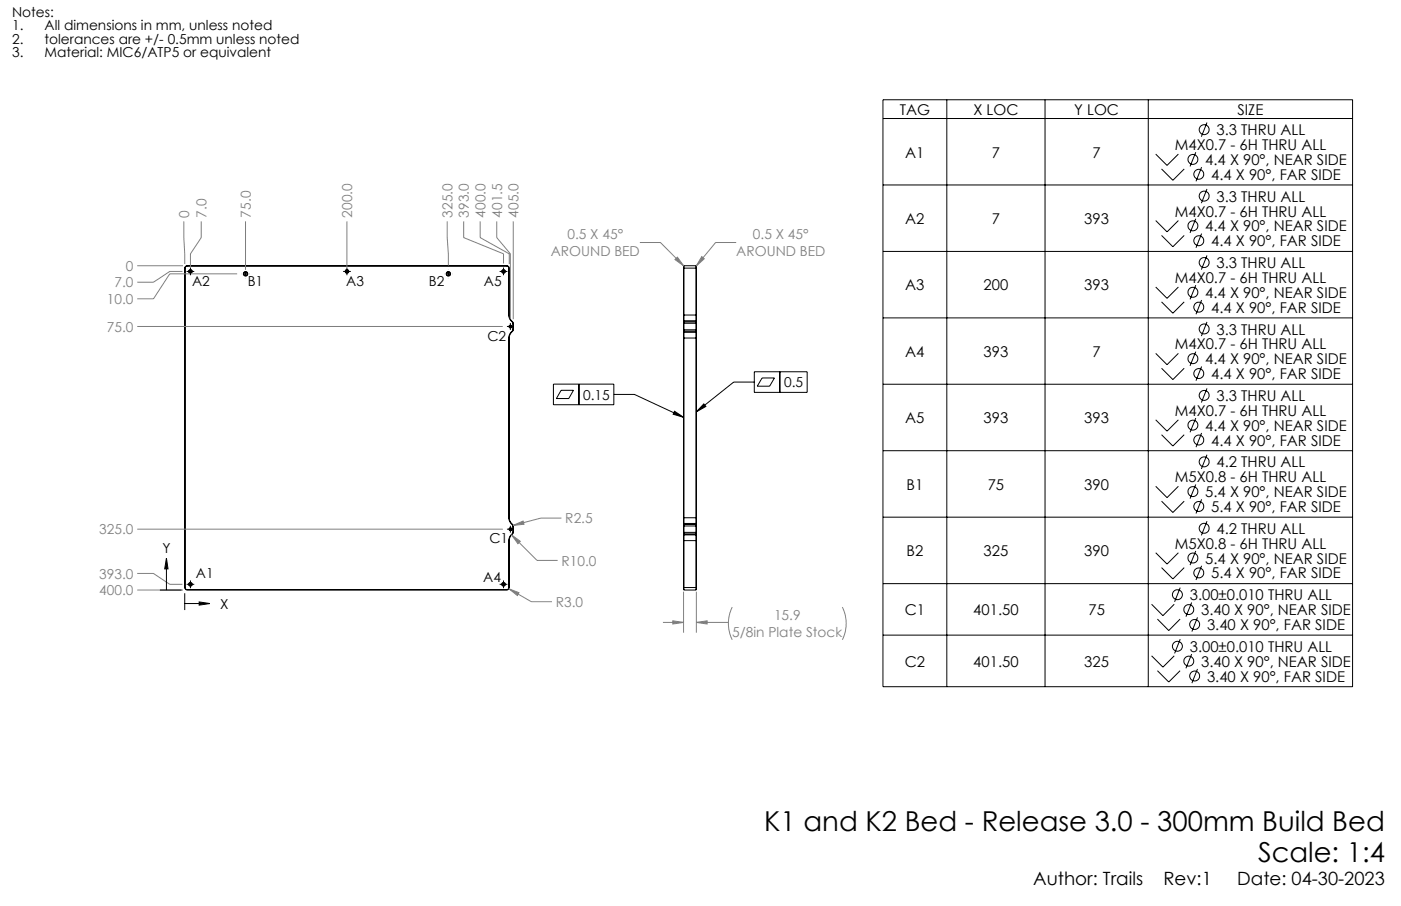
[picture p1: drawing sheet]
<svg xmlns="http://www.w3.org/2000/svg" width="432mm" height="279mm" viewBox="0 0 432 279" stroke-linecap="round" stroke-linejoin="round" font-family="sans-serif">
<g fill="none" stroke="#000" stroke-width=".31">
<path d="M272.1 30.8h144.8v181h-144.8zM272.1 36.5h144.8M291.8 30.8v181M322.1 30.8v181M353.9 30.8v181M372 37.8l-1.7 4.4M272.1 57h144.8M356.2 47.5l3.5 3.5 3.5-3.5M358 52.1l3.5 3.5 3.5-3.5M368.5 47l-1.7 4.3M370.3 51.5l-1.7 4.4M372 58.3l-1.7 4.4"/>
<path d="M272.1 77.5h144.8M356.2 68l3.5 3.5 3.5-3.5M358 72.6l3.5 3.5 3.5-3.5M368.5 67.5l-1.7 4.3M370.3 72l-1.7 4.4M372 78.8l-1.7 4.3M56.9 82.7v98.5M56.9 82.7h.2M57.1 82.7v98.5M57.5 83.7h2.4M57.7 82l-.6 .2-.2 .5M57.7 82.1l-.4 .1-.2 .5"/>
<path d="M57.7 82v.1M57.7 82.1h98.5M57.7 82h98.5M58.7 82.5v2.4M74.4 84.5h.1M75 84.5h1.3M75.7 83.1v.1M75.7 83.8v1.3M75.7 85.7v.1M76.9 84.5h.1M105.8 83.7h2.3M106.9 82.5v2.4"/>
<path d="M136.9 84.5h.1M137.5 84.5h1.3M138.2 83.1v.1M138.2 83.8v1.3M138.2 85.7v.1M139.5 84.5h.1M154 83.7h2.4M155.2 82.5v2.4M156.2 82.1l.5 .2 .1 .4M156.2 82l.5 .2 .3 .5M156.2 82v.1M156.8 97.2l.1 .7 .7 1.1"/>
<path d="M156.8 82.7v14.5M156.8 82.7h.2M156.8 97.2h.2M157 97.2l.1 .9 .6 .8M157 82.7v14.5M157.3 99.6v2.1M157.6 99l.3 .3M157.7 98.9l-.1 .1M157.7 98.9l.3 .4M157.9 99.3l.2 .4M158 99.3l.2 .4M158 99.3h-.1"/>
<path d="M158.1 99.7v2M158.1 99.7h.1M158.2 99.7v2M210.7 99.3v.4M210.7 97.2v1.8M210.7 82.7h3.9M210.7 97.2h3.9M210.7 99.7h3.9M210.7 82.7v14.5M210.7 99v.3M210.7 99.7v2M210.8 99.3v2.8"/>
<path d="M210.8 82v16.9M210.8 82l-.1 .7M210.8 82h3.7M210.8 99.3h3.7M210.8 98.9v.4M210.8 99.3h-.1M210.8 98.9h3.7M210.8 98.9l-.1 .1M214.5 99.3v2.8M214.5 82v16.9M214.5 82l.1 .7M214.5 98.9v.4"/>
<path d="M214.5 99.3h.1M214.5 98.9l.1 .1M214.6 99.3v.4M214.6 97.2v1.8M214.6 82.7v14.5M214.6 99v.3M214.6 99.7v2M272.1 98h144.8M356.2 88.5l3.5 3.5 3.5-3.5M358 93.1l3.5 3.5 3.5-3.5M368.5 87.9l-1.7 4.4M370.3 92.5l-1.7 4.4"/>
<path d="M372 99.3l-1.7 4.3M156.2 100.7h2.2M156.8 104.2v55.5M156.8 104.2h.2M157 104.2v55.5M157.6 102.4l-.7 1.1-.1 .7M157.6 102.4l.1 .1M157.7 102.5l-.6 .8-.1 .9M157.9 102.1l-.3 .3M157.9 102.1h.1M158 102.1l-.3 .4M158.1 101.7l-.2 .4"/>
<path d="M158.1 101.7h.1M158.2 101.7l-.2 .4M170.6 118.5h18.6v6.3h-18.6zM178.4 118.5v6.3M210.7 101.7v.4M210.7 102.4v1.8M210.7 104.2h3.9M210.7 101.7h3.9M210.7 102.1v.3M210.7 104.2v55.5M210.7 102.1h.1M210.7 102.4l.1 .1"/>
<path d="M210.8 102.5v58.9M210.8 102.1v.4M210.8 102.1h3.7M210.8 102.5h3.7M214.5 102.5v58.9M214.5 102.1v.4M214.6 101.7v.4M214.6 102.4v1.8M214.6 102.1v.3M214.6 104.2v55.5M214.6 102.1h-.1M214.6 102.4l-.1 .1"/>
<path d="M232.5 114.7h16.3v6.3h-16.3zM232.5 117.8h-6.4l-11.5 9.2M234.9 116.6h3.8l-1.5 2.5h-3.8zM240.3 114.7v6.3M272.1 118.5h144.8M356.2 109l3.5 3.5 3.5-3.5M358 113.6l3.5 3.5 3.5-3.5M368.5 108.4l-1.7 4.4M370.3 113l-1.7 4.4M372 119.8l-1.7 4.3M172.9 120.4h3.8l-1.4 2.5h-3.8zM189.2 121.6h6.3l15.2 7.1"/>
<path d="M207.9 126.8l2.8 1.9-3.2-1zM216.9 124.6l.7 .7-3 1.7zM272.1 139h144.8M356.2 129.5l3.5 3.5 3.5-3.5M358 134.1l3.5 3.4 3.5-3.4M368.5 128.9l-1.7 4.4M370.3 133.5l-1.7 4.4M156.8 159.7l.1 .7 .7 1.1M156.8 159.7h.2M157 159.7l.1 .9 .6 .8M210.7 159.7v1.8M210.7 159.7h3.9"/>
<path d="M214.6 159.7v1.8M272.1 159.5h144.8M356.2 150l3.5 3.5 3.5-3.5M358 154.6l3.5 3.4 3.5-3.4M368.5 149.4l-1.7 4.4M370.3 154l-1.7 4.4M372 140.2l-1.7 4.4M51.3 172.1l.5 3.3h-1zM51.3 175.4v6.6M58.7 179v2.4M155.2 179v2.4M156.2 163.2h2.2"/>
<path d="M156.8 166.7v14.5M156.8 166.7h.2M157 166.7v14.5M157.3 162.1v2.2M157.6 164.9l-.7 1.1-.1 .7M157.6 161.5l.3 .4M157.6 164.9l.1 .1M157.7 165l-.6 .8-.1 .9M157.7 161.4l-.1 .1M157.7 161.4l.3 .3M157.9 161.9l.2 .3M157.9 164.5l-.3 .4"/>
<path d="M157.9 164.5l.1 .1M158 161.7l.2 .5M158 161.7l-.1 .2M158 164.6l-.3 .4M158.1 164.2l-.2 .3M158.1 162.2v2M158.1 164.2h.1M158.1 162.2h.1M158.2 164.2l-.2 .4M158.2 162.2v2M210.7 161.9v.3M210.7 164.2v.3"/>
<path d="M210.7 164.9v1.8M210.7 166.7h3.9M210.7 164.2h3.9M210.7 162.2h3.9M210.7 161.5v.4M210.7 162.2v2M210.7 164.5v.4M210.7 166.7v14.5M210.7 164.5l.1 .1M210.7 164.9l.1 .1M210.8 161.7v2.9M210.8 165v17"/>
<path d="M210.8 164.6h3.7M210.8 161.7h3.7M210.8 161.4v.3M210.8 164.6v.4M210.8 161.7l-.1 .2M210.8 161.4h3.7M210.8 165h3.7M210.8 161.4l-.1 .1M214.5 161.7v2.9M214.5 165v17M214.5 161.4v.3M214.5 164.6v.4"/>
<path d="M214.5 161.7l.1 .2M214.5 161.4l.1 .1M214.6 164.2v.3M214.6 161.9v.3M214.6 164.9v1.8M214.6 164.5l-.1 .1M214.6 161.5v.4M214.6 162.2v2M214.6 164.5v.4M214.6 166.7v14.5M214.6 164.9l-.1 .1M272.1 180h144.8"/>
<path d="M356.2 170.5l3.5 3.5 3.5-3.5M358 175l3.5 3.5 3.5-3.5M368.5 169.9l-1.7 4.4M370.3 174.5l-1.7 4.4M372 160.7l-1.7 4.4M49.3 182h6.7M56.9 181.2l.2 .5 .6 .3M56.9 181.2h.2M56.9 183v5.1M56.9 186.1h4.5M57.1 181.2l.2 .4 .4 .2M57.5 180.2h2.4"/>
<path d="M57.7 181.8v.2M57.7 181.8h98.5M57.7 182h98.5M61.4 185.6l3.3 .5-3.3 .5zM154 180.2h2.4M156.2 181.8v.2M156.8 181.2l-.2 .4-.4 .2M156.8 181.2h.2M157 181.2l-.2 .4-.6 .4M210.7 181.2l.1 .8M210.7 181.2h3.9M210.8 182h3.7"/>
<path d="M214.6 181.2l-.1 .8M272.1 195.9h144.8M354.9 186.3l3.5 3.6 3.5-3.6M356.7 190.9l3.5 3.6 3.5-3.6M363.7 181.2l-1.7 4.4M363.7 197.1l-1.7 4.4M367.3 185.8l-1.8 4.4M369.1 190.4l-1.8 4.4M354.9 202.2l3.5 3.5 3.5-3.5M356.7 206.8l3.5 3.5 3.5-3.5M367.3 201.7l-1.8 4.4M369.1 206.3l-1.8 4.4"/>
<circle cx="371.1" cy="40" r="1.53"/>
<circle cx="367.7" cy="49.2" r="1.53"/>
<circle cx="369.5" cy="53.7" r="1.53"/>
<circle cx="367.7" cy="69.7" r="1.53"/>
<circle cx="369.5" cy="74.2" r="1.53"/>
<circle cx="371.1" cy="60.5" r="1.53"/>
<circle cx="58.7" cy="83.7" r=".41"/>
<circle cx="58.7" cy="83.7" r=".54"/>
<circle cx="75.7" cy="84.5" r=".53"/>
<circle cx="75.7" cy="84.4" r=".68"/>
<circle cx="106.9" cy="83.7" r=".41"/>
<circle cx="106.9" cy="83.7" r=".55"/>
<circle cx="138.2" cy="84.5" r=".53"/>
<circle cx="138.2" cy="84.4" r=".68"/>
<circle cx="155.2" cy="83.7" r=".54"/>
<circle cx="155.2" cy="83.7" r=".41"/>
<circle cx="367.6" cy="90.1" r="1.54"/>
<circle cx="369.5" cy="94.7" r="1.54"/>
<circle cx="371.1" cy="81" r="1.54"/>
<circle cx="157.3" cy="100.7" r=".42"/>
<circle cx="157.3" cy="100.7" r=".37"/>
<circle cx="367.7" cy="110.6" r="1.53"/>
<circle cx="369.5" cy="115.2" r="1.53"/>
<circle cx="371.1" cy="101.4" r="1.53"/>
<circle cx="367.7" cy="131.1" r="1.53"/>
<circle cx="369.5" cy="135.7" r="1.53"/>
<circle cx="371.1" cy="121.9" r="1.53"/>
<circle cx="367.7" cy="151.6" r="1.53"/>
<circle cx="369.5" cy="156.2" r="1.53"/>
<circle cx="371.1" cy="142.4" r="1.53"/>
<circle cx="157.3" cy="163.2" r=".42"/>
<circle cx="157.3" cy="163.2" r=".38"/>
<circle cx="367.7" cy="172.1" r="1.53"/>
<circle cx="369.5" cy="176.7" r="1.53"/>
<circle cx="371.1" cy="162.9" r="1.53"/>
<circle cx="58.7" cy="180.2" r=".41"/>
<circle cx="58.7" cy="180.2" r=".55"/>
<circle cx="155.2" cy="180.2" r=".55"/>
<circle cx="155.2" cy="180.2" r=".41"/>
<circle cx="362.9" cy="199.3" r="1.53"/>
<circle cx="362.9" cy="183.4" r="1.53"/>
<circle cx="366.4" cy="188" r="1.53"/>
<circle cx="368.2" cy="192.6" r="1.53"/>
<circle cx="366.4" cy="203.9" r="1.53"/>
<circle cx="368.2" cy="208.5" r="1.53"/>
</g>
<g fill="none" stroke="#808080" stroke-width=".31">
<path d="M56.7 68.3l.2 13.1M62 68.3v5l-3.3 5v4.1M75.7 68.3v14.9M106.9 68.3v14.1M137.8 68.3l.4 13.6M142.9 68.3v5l12.3 5v2.9M148 68.3v5l9 5v3.1M153.1 68.3v5l4.2 5v20.1M158.2 68.3v30.1M197.2 74.8h6.4l7.1 7.2M208.8 79.3l1.9 2.7-2.7-2zM216.3 79.1l.8 .7-2.5 2.2z"/>
<path d="M226.9 74.8h-6.3l-6 7.2M42.3 82h14.1M56.2 83.7h-3.9l-5 3.3h-5M73.1 84.5h-20.8l-5 7.6h-5M42.3 100.7h112.7M173 159.8h-6.3l-8.5 2.2M42.3 163.2h112.7M42.3 176.8h5l5 3.4h3.9M157.7 165l2.7 1.9-.8 .8zM157.7 165l7.8 7.8h6.4M158.2 162l3-1.3 .3 1zM42.3 182h14.1"/>
<path d="M156.8 181.6l3.1 1.2-.4 .9zM156.8 181.6l7 4h6.3M204.3 191.9h6.4M207.4 191.5l3.3 .4-3.3 .5zM210.7 182.5v12.6M214.6 191.9l3.3-.4v.9zM214.6 182.5v12.6M214.6 191.9h9.9M225.7 187.2a11.5 11.5 0 0 0 0 10.1M259.6 187.2a11.2 11.2 0 0 1 0 10.1"/>
</g>
<path d="M58.7 84.2a.5 .5 0 0 1-.4-.7 .5 .5 0 0 1 .8-.1 .5 .5 0 0 1-.3 .8h-.1M107 84.2a.5 .5 0 0 1-.5-.7 .5 .5 0 0 1 .9-.1 .5 .5 0 0 1-.3 .8h-.1M155.2 84.2a.5 .5 0 0 1-.4-.7 .5 .5 0 0 1 .8-.1 .5 .5 0 0 1-.3 .8h-.1M58.7 180.7a.5 .5 0 0 1-.4-.7 .5 .5 0 0 1 .8-.1 .5 .5 0 0 1-.3 .8h-.1M155.2 180.7a.5 .5 0 0 1-.4-.7 .5 .5 0 0 1 .8-.1 .5 .5 0 0 1-.3 .8h-.1" fill="none" stroke="#000" stroke-width=".31" stroke-dasharray="1.3 .6" stroke-linecap="butt"/>
<path d="M75.7 85.1a.63 .63 0 0 1-.6-.9 .63 .63 0 0 1 1.1-.1 .63 .63 0 0 1-.4 .9l-.1 .1M138.2 85.1a.63 .63 0 0 1-.6-.9 .63 .63 0 0 1 1.1-.1 .63 .63 0 0 1-.4 .9l-.1 .1" fill="none" stroke="#000" stroke-width=".31" stroke-dasharray="1.3 .6" stroke-dashoffset=".6" stroke-linecap="butt"/>
<path d="M207.9 126.8l2.8 1.9-3.2-1zM216.9 124.6l.7 .7-3 1.7z" fill="#000"/>
<path d="M157.7 165l1.9 2.7 .8-.8zM156.8 181.6l2.7 2.1 .4-.9zM158.2 162l3.3-.3-.3-1zM207.4 191.5l3.3 .4-3.3 .5zM214.6 191.9l3.3-.4v.9zM208.8 79.3l1.9 2.7-2.7-2zM216.3 79.1l.8 .7-2.5 2.2z" fill="#808080"/>
<path d="M61.4 185.6l3.3 .5-3.3 .5zM51.3 172.1l.5 3.3h-1z" fill="#000"/>
<g font-size="8.5">
<text x="235.6" y="256.3">K1 and K2 Bed - Release 3.0 - 300mm Build Bed</text>
<text x="387.8" y="265.8">Scale: 1:4</text>
</g>
<g font-size="5.6">
<text x="318.5" y="273">Author: Trails</text>
<text x="358.6" y="273">Rev:1</text>
<text x="381.3" y="273">Date: 04-30-2023</text>
</g>
<g font-size="4.6">
<text x="277.3" y="35.4">TAG</text>
<text x="300" y="35.4">X LOC</text>
<text x="331.1" y="35.4">Y LOC</text>
<text x="381.4" y="35.4">SIZE</text>
<text x="374.9" y="41.7">3.3 THRU ALL</text>
<text x="362.1" y="46.3">M4X0.7 - 6H THRU ALL</text>
<text x="279" y="48.6">A1</text>
<text x="305.7" y="48.6">7</text>
<text x="336.7" y="48.6">7</text>
<text x="371.5" y="50.9">4.4 X 90°, NEAR SIDE</text>
<text x="373.3" y="55.5">4.4 X 90°, FAR SIDE</text>
<text x="374.9" y="62.2">3.3 THRU ALL</text>
<text x="279" y="69.1">A2</text>
<text x="305.7" y="69.1">7</text>
<text x="334.2" y="69.1">393</text>
<text x="362.1" y="66.8">M4X0.7 - 6H THRU ALL</text>
<text x="371.5" y="71.4">4.4 X 90°, NEAR SIDE</text>
<text x="373.3" y="76">4.4 X 90°, FAR SIDE</text>
<text x="374.9" y="82.7">3.3 THRU ALL</text>
<text x="279" y="89.6">A3</text>
<text x="303.1" y="89.6">200</text>
<text x="334.2" y="89.6">393</text>
<text x="362.1" y="87.3">M4X0.7 - 6H THRU ALL</text>
<text x="371.5" y="91.9">4.4 X 90°, NEAR SIDE</text>
<text x="373.3" y="96.4">4.4 X 90°, FAR SIDE</text>
<text x="362.1" y="107.8">M4X0.7 - 6H THRU ALL</text>
<text x="374.9" y="103.2">3.3 THRU ALL</text>
<text x="279" y="110.1">A4</text>
<text x="303.1" y="110.1">393</text>
<text x="336.7" y="110.1">7</text>
<text x="371.5" y="112.3">4.4 X 90°, NEAR SIDE</text>
<text x="373.3" y="116.9">4.4 X 90°, FAR SIDE</text>
<text x="374.9" y="123.7">3.3 THRU ALL</text>
<text x="279" y="130.5">A5</text>
<text x="303.1" y="130.5">393</text>
<text x="334.2" y="130.5">393</text>
<text x="362.1" y="128.2">M4X0.7 - 6H THRU ALL</text>
<text x="371.5" y="132.8">4.4 X 90°, NEAR SIDE</text>
<text x="373.3" y="137.4">4.4 X 90°, FAR SIDE</text>
<text x="362.1" y="148.7">M5X0.8 - 6H THRU ALL</text>
<text x="374.9" y="144.1">4.2 THRU ALL</text>
<text x="279.4" y="151">B1</text>
<text x="304.4" y="151">75</text>
<text x="334.2" y="151">390</text>
<text x="371.5" y="153.3">5.4 X 90°, NEAR SIDE</text>
<text x="373.3" y="157.9">5.4 X 90°, FAR SIDE</text>
<text x="374.9" y="164.6">4.2 THRU ALL</text>
<text x="279.4" y="171.5">B2</text>
<text x="303.1" y="171.5">325</text>
<text x="334.2" y="171.5">390</text>
<text x="362.1" y="169.2">M5X0.8 - 6H THRU ALL</text>
<text x="371.5" y="173.8">5.4 X 90°, NEAR SIDE</text>
<text x="373.3" y="178.4">5.4 X 90°, FAR SIDE</text>
<text x="366.7" y="185.1">3.00±0.010 THRU ALL</text>
<text x="278.9" y="189.7">C1</text>
<text x="300" y="189.7">401.50</text>
<text x="335.5" y="189.7">75</text>
<text x="370.2" y="189.7">3.40 X 90°, NEAR SIDE</text>
<text x="372" y="194.3">3.40 X 90°, FAR SIDE</text>
<text x="366.7" y="201">3.00±0.010 THRU ALL</text>
<text x="278.9" y="205.6">C2</text>
<text x="300" y="205.6">401.50</text>
<text x="334.2" y="205.6">325</text>
<text x="370.2" y="205.6">3.40 X 90°, NEAR SIDE</text>
<text x="372" y="210.2">3.40 X 90°, FAR SIDE</text>
</g>
<g font-size="4.2">
<text x="3.7" y="5.1">Notes:</text>
<text x="3.7" y="9.3">1.</text>
<text x="13.7" y="9.3">All dimensions in mm, unless noted</text>
<text x="3.7" y="13.5">2.</text>
<text x="3.7" y="17.7">3.</text>
<text x="13.7" y="13.5">tolerances are +/- 0.5mm unless noted</text>
<text x="13.7" y="17.7">Material: MIC6/ATP5 or equivalent</text>
<text x="59.2" y="88.3">A2</text>
<text x="76.4" y="88.3">B1</text>
<text x="106.7" y="88.3">A3</text>
<text x="132.2" y="88.3">B2</text>
<text x="149.2" y="88.3">A5</text>
<text x="150.2" y="105.2">C2</text>
<text x="241.7" y="119.4">0.5</text>
<text x="179.7" y="123.2">0.15</text>
<text x="150.8" y="167.6">C1</text>
<text x="50" y="170.6">Y</text>
<text x="60.4" y="178.1">A1</text>
<text x="148.9" y="179.4">A4</text>
<text x="67.9" y="187.7">X</text>
</g>
<g font-size="4.2" fill="#808080">
<text x="58.3" y="67.1" transform="rotate(-90 58.3 67.1)">0</text>
<text x="63.6" y="67.1" transform="rotate(-90 63.6 67.1)">7.0</text>
<text x="77.3" y="67.1" transform="rotate(-90 77.3 67.1)">75.0</text>
<text x="108.6" y="67.1" transform="rotate(-90 108.6 67.1)">200.0</text>
<text x="139.4" y="67.1" transform="rotate(-90 139.4 67.1)">325.0</text>
<text x="144.5" y="67.1" transform="rotate(-90 144.5 67.1)">393.0</text>
<text x="149.6" y="67.1" transform="rotate(-90 149.6 67.1)">400.0</text>
<text x="154.7" y="67.1" transform="rotate(-90 154.7 67.1)">401.5</text>
<text x="159.8" y="67.1" transform="rotate(-90 159.8 67.1)">405.0</text>
<text x="174.9" y="73.9">0.5 X 45°</text>
<text x="232.1" y="73.9">0.5 X 45°</text>
<text x="38.8" y="83.5">0</text>
<text x="169.8" y="78.9">AROUND BED</text>
<text x="226.9" y="78.9">AROUND BED</text>
<text x="35.3" y="88.6">7.0</text>
<text x="32.9" y="93.7">10.0</text>
<text x="32.9" y="102.3">75.0</text>
<text x="174.2" y="161.3">R2.5</text>
<text x="30.6" y="164.8">325.0</text>
<text x="30.6" y="178.4">393.0</text>
<text x="173.1" y="174.4">R10.0</text>
<text x="30.6" y="183.5">400.0</text>
<text x="171.3" y="187.2">R3.0</text>
<text x="238.6" y="191.4">15.9</text>
<text x="225.7" y="196.4">5/8in Plate Stock</text>
</g>
</svg>
